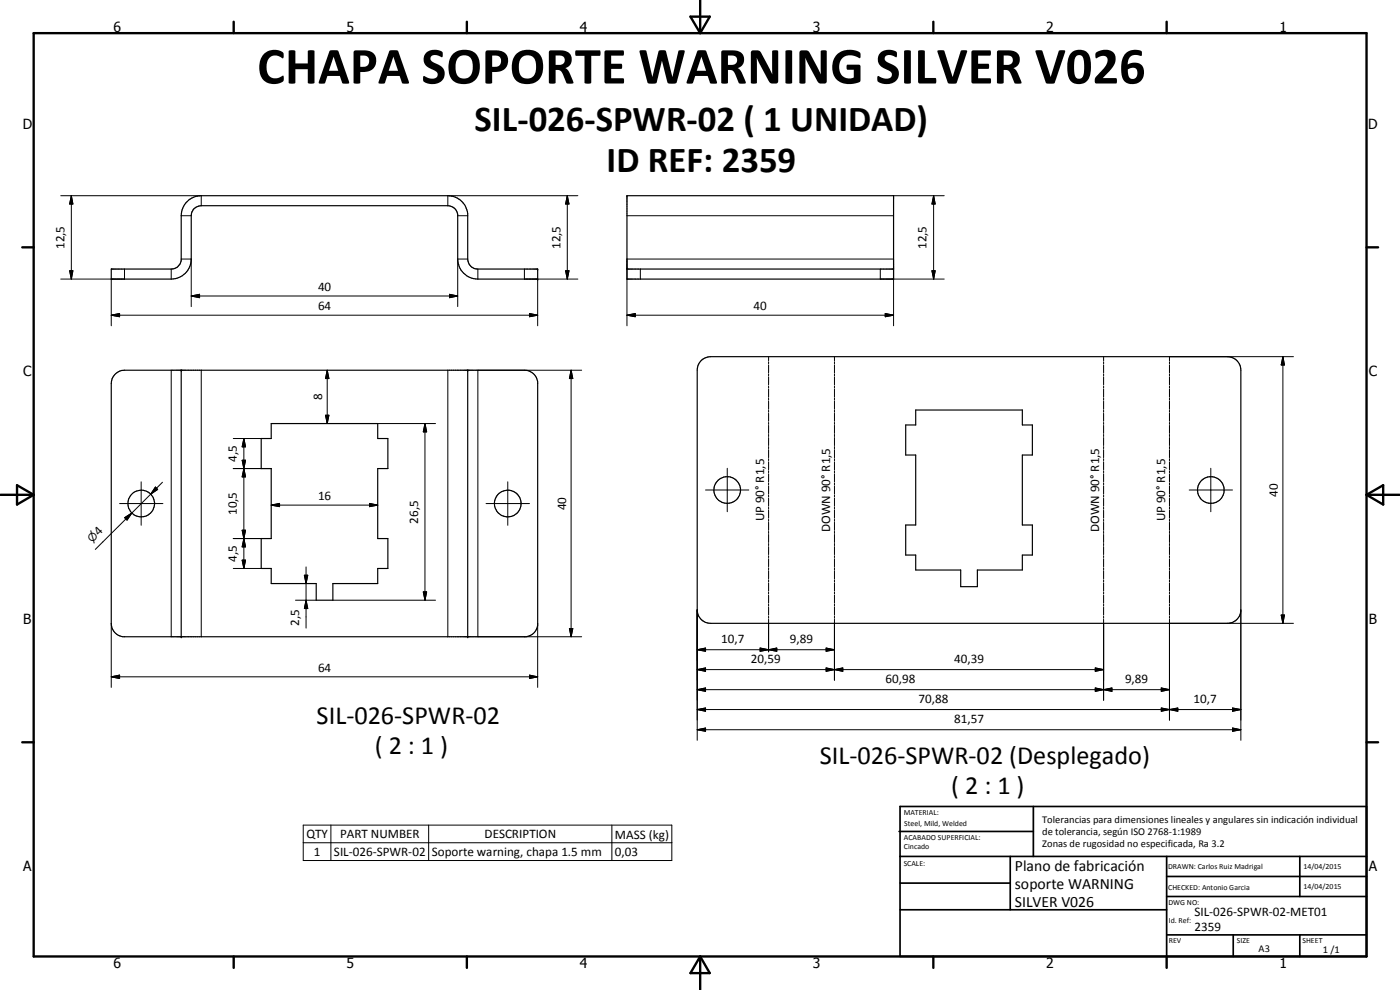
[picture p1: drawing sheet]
<svg xmlns="http://www.w3.org/2000/svg" width="420mm" height="297mm" viewBox="0 0 420 297" stroke-linecap="round" stroke-linejoin="round" font-family="sans-serif">
<g fill="none" stroke="#000" stroke-width=".35">
<path d="M188.2 58.7h80v25h-80zM33.4 80.7h18a2.93 2.93 0 0 0 3-2.6v-13.4a6 6 0 0 1 6-6h74a6 6 0 0 1 6 5.4v13.6a3 3 0 0 0 3 3h18v3h-18a6.1 6.1 0 0 1-6-6v-13.4a3 3 0 0 0-3-2.6h-74a3 3 0 0 0-3 3v13a6 6 0 0 1-6 6h-18zM188.2 80.7h80M34.4 112.4l1.1-.9 1.9-.4h120a4 4 0 0 1 4 3.5v73a4 4 0 0 1-3.5 3.5h-121a4 4 0 0 1-3.5-4v-72l.2-1.4zM54.4 111.1v80M140.4 111.1v80M210.3 108.4l1.1-.9 1.9-.5h155.1a4 4 0 0 1 4 4v72a4 4 0 0 1-4 4h-155.1a4 4 0 0 1-4.1-4v-72l.3-1.4zM81.4 127.1h32v4.5h3v9h-3v21h3v9h-3v4.5h-13.5v5h-5v-5h-13.5v-4.5h-3v-9h3v-21h-3v-9h3zM274.8 123h32v4.5h3v9h-3v21h3v9h-3v4.5h-13.5v5h-5v-5h-13.5v-4.5h-3v-9h3v-21h-3v-9h3z"/>
<circle cx="42.4" cy="151.1" r="4"/>
<circle cx="152.4" cy="151.1" r="4"/>
<circle cx="218.3" cy="147" r="4"/>
<circle cx="363.4" cy="147" r="4"/>
</g>
<g fill="#000">
<circle cx="161.4" cy="83.7" r=".18"/>
<circle cx="161.4" cy="80.7" r=".18"/>
<circle cx="54.4" cy="111.1" r=".18"/>
<circle cx="140.4" cy="111.1" r=".18"/>
<circle cx="54.4" cy="191.1" r=".18"/>
<circle cx="140.4" cy="191.1" r=".18"/>
</g>
<g fill="none" stroke="#000" stroke-width=".3">
<path d="M18.2 58.7h42.2v3M21.4 58.7l.5 2.5h-1zM21.4 58.7v25M170.3 58.7l.5 2.5h-1.1zM170.3 58.7v25M173.4 58.7h-39v3M268.2 58.7h15.2M280.2 58.7l.5 2.5h-1zM280.2 58.7v25M54.4 77.7h3v14.3M54.4 64.7h3M137.4 64.7h3"/>
<path d="M140.4 77.7h-3v14.3M188.2 64.7h80M20.9 81.2h1l-.5 2.5zM33.4 94.6l2.5-.5v.9zM33.4 94.6h128M33.4 83.7v14M37.4 80.7v3h-19.2M51.4 80.7v3M57.4 88.8l2.5-.5v1zM57.4 88.8h80M134.9 88.3l2.5 .5-2.5 .5zM143.4 80.7v3"/>
<path d="M157.4 80.7v3h16M158.9 94.1l2.5 .5-2.5 .4zM161.4 83.7v14M169.7 81.2h1.1l-.5 2.5zM188.2 94.6l2.5-.5v.9zM188.2 97.7v-20h80v20M188.2 94.6h80M192.2 80.7v3M264.2 80.7v3h19.2M265.7 94.1l2.5 .5-2.5 .4zM279.7 81.2h1l-.5 2.5zM51.4 111.1v80"/>
<path d="M60.4 111.1v80M98.2 111.1l.5 2.5h-1zM98.2 111.1v16M134.4 111.1v80M171.4 111.1l.5 2.5h-1zM171.4 111.1v80M174.6 111.1h-31.2v80h31.2M230.7 107v1.2M230.7 108.5v.6M230.7 109.5v2.4M230.7 112.2v.6M230.7 113.1v2.4"/>
<path d="M230.7 115.8v.6M230.7 116.7v2.5M230.7 119.4v.7M250.4 107v1.2M250.4 108.5v.6M250.4 109.5v2.4M250.4 112.2v.6M250.4 113.1v2.4M250.4 115.8v.6M250.4 116.7v2.5M250.4 119.4v.7M331.2 107v1.2"/>
<path d="M331.2 108.5v.6M331.2 109.5v2.4M331.2 112.2v.6M331.2 113.1v2.4M331.2 115.8v.6M331.2 116.7v2.5M331.2 119.4v.7M351 108.5v.6M351 109.5v2.4M351 112.2v.6M351 113.1v2.4M351 115.8v.6"/>
<path d="M351 116.7v2.5M351 119.4v.7M385 107l.5 2.5h-1zM385 107v80M388.2 107h-37.2v1.2M70 131.6h8.4M72.7 138.1h1l-.5 2.5zM72.7 138.1l1 5h-1l1-5zM73.2 131.6l.5 2.5h-1zM73.2 131.6v39M97.7 124.6h1l-.5 2.5zM113.4 127.1h17.3"/>
<path d="M127.5 127.1l.5 2.5h-1zM127.5 127.1v53M230.7 120.4v2.4M230.7 123.1v.6M230.7 124v2.4M230.7 126.7v.6M230.7 127.6v2.4M230.7 130.3v.7M230.7 131.3v2.4M230.7 134v.6M230.7 134.9v2.4M230.7 137.6v.6"/>
<path d="M230.7 138.6v2.4M250.4 120.4v2.4M250.4 123.1v.6M250.4 124v2.4M250.4 126.7v.6M250.4 127.6v2.4M250.4 130.3v.7M250.4 131.3v2.4M250.4 134v.6M250.4 134.9v2.4M250.4 137.6v.6M250.4 138.6v2.4"/>
<path d="M331.2 120.4v2.4M331.2 123.1v.6M331.2 124v2.4M331.2 126.7v.6M331.2 127.6v2.4M331.2 130.3v.7M331.2 131.3v2.4M331.2 134v.6M331.2 134.9v2.4M331.2 137.6v.6M331.2 138.6v2.4M351 120.4v2.4"/>
<path d="M351 123.1v.6M351 124v2.4M351 126.7v.6M351 127.6v2.4M351 130.3v.7M351 131.3v2.4M351 134v.6M351 134.9v2.4M351 137.6v.6M351 138.6v2.4M35.9 151.1h13M37.4 155.3l2.2-1.4-1.5 2.1z"/>
<path d="M42.4 144.6v13M45.2 148.3l-16.6 16.5M46.6 146.1l.7 .8-2.1 1.4zM48.8 144.7l-3.6 3.6M70 140.6h11.4M72.7 159.1h1l-.5 2.5zM72.7 159.1l1 5h-1l1-5zM73.2 140.6l.5 2.5h-1zM81.4 151.6l2.5-.6v1zM81.4 151.6h32M110.9 151l2.5 .6-2.5 .4zM145.9 151.1h13"/>
<path d="M152.4 144.6v13M211.7 147h13M218.3 140.5v13M230.7 141.3v.6M230.7 142.2v2.4M230.7 144.9v.6M230.7 145.8v2.5M230.7 148.5v.6M230.7 149.5v2.4M230.7 152.2v.6M230.7 153.1v2.4M230.7 155.8v.6"/>
<path d="M230.7 156.7v2.4M230.7 159.4v.7M250.4 141.3v.6M250.4 142.2v2.4M250.4 144.9v.6M250.4 145.8v2.5M250.4 148.5v.6M250.4 149.5v2.4M250.4 152.2v.6M250.4 153.1v2.4M250.4 155.8v.6M250.4 156.7v2.4"/>
<path d="M250.4 159.4v.7M331.2 141.3v.6M331.2 142.2v2.4M331.2 144.9v.6M331.2 145.8v2.5M331.2 148.5v.6M331.2 149.5v2.4M331.2 152.2v.6M331.2 153.1v2.4M331.2 155.8v.6M331.2 156.7v2.4M331.2 159.4v.7"/>
<path d="M351 141.3v.6M351 142.2v2.4M351 144.9v.6M351 145.8v2.5M351 148.5v.6M351 149.5v2.4M351 152.2v.6M351 153.1v2.4M351 155.8v.6M351 156.7v2.4M351 159.4v.7M356.9 147h13"/>
<path d="M363.4 140.5v13M70 170.6h8.4M70 161.6h11.4M72.7 168.1h1l-.5 2.5zM73.2 161.6l.5 2.5h-1zM91.3 172.6h1.1l-.5 2.5zM91.9 170.1v18.4M127 177.6h1l-.5 2.5zM230.7 160.4v2.4M230.7 163.1v.6M230.7 164v2.4M230.7 166.8v.5"/>
<path d="M230.7 167.6v2.5M230.7 170.3v.7M230.7 171.2v2.5M230.7 174v.6M230.7 174.9v2.4M230.7 177.6v.6M230.7 178.6v2.4M250.4 160.4v2.4M250.4 163.1v.6M250.4 164v2.4M250.4 166.8v.5M250.4 167.6v2.5"/>
<path d="M250.4 170.3v.7M250.4 171.2v2.5M250.4 174v.6M250.4 174.9v2.4M250.4 177.6v.6M250.4 178.6v2.4M331.2 160.4v2.4M331.2 163.1v.6M331.2 164v2.4M331.2 166.8v.5M331.2 167.6v2.5M331.2 170.3v.7"/>
<path d="M331.2 171.2v2.5M331.2 174v.6M331.2 174.9v2.4M331.2 177.6v.6M331.2 178.6v2.4M351 160.4v2.4M351 163.1v.6M351 164v2.4M351 166.8v.5M351 167.6v2.5M351 170.3v.7M351 171.2v2.5"/>
<path d="M351 174v.6M351 174.9v2.4M351 177.6v.6M351 178.6v2.4M33.4 187.1v19.1M88.7 180.1h6.2M91.9 180.1l.5 2.5h-1.1zM99.9 180.1h30.8M161.4 187.1v19.1M170.9 188.6h1l-.5 2.5zM209.2 194.9l2.5-.5v1zM209.2 194.9h41.2"/>
<path d="M209.2 183v39.1M228.1 194.4l2.6 .5-2.6 .5zM230.7 194.9l2.4-.5v1zM230.7 181.3v.6M230.7 182.2v2.4M230.7 184.9v.6M230.7 185.8v9.8M247.9 194.4l2.5 .5-2.5 .5zM250.4 181.3v.6M250.4 182.2v2.4M250.4 184.9v.6M250.4 185.8v18.3"/>
<path d="M331.2 181.3v.6M331.2 182.2v2.4M331.2 184.9v.6M331.2 185.8v24.3M351 181.3v.6M351 182.2v2.4M351 184.9v.6M351 185.8v30.3M351 187h37.2M372.4 183v39.1M384.5 184.5h1l-.5 2.5zM33.4 203.1l2.5-.5v1z"/>
<path d="M33.4 203.1h128M158.9 202.6l2.5 .5-2.5 .5zM209.2 200.9l2.5-.5v1zM209.2 206.9l2.5-.5v1zM209.2 212.9l2.5-.5v1zM209.2 218.9l2.5-.5v1zM209.2 200.9h122M209.2 206.9h141.8M209.2 212.9h163.2M209.2 218.9h163.2M247.9 200.4l2.5 .5-2.5 .5zM247.9 200.4l5 1v-1l-5 1z"/>
<path d="M250.4 200.9l2.5-.5v1zM328.7 206.4l2.5 .5-2.5 .5zM328.7 200.4l2.5 .5-2.5 .5zM328.7 206.4l5 1v-1l-5 1zM331.2 206.9l2.5-.5v1zM348.5 212.4l2.5 .5-2.5 .5zM348.5 206.4l2.5 .5-2.5 .5zM351 212.9l2.5-.5v1zM369.9 218.4l2.5 .5-2.5 .5zM369.9 212.4l2.5 .5-2.5 .5zM91 247.6h110.6v10.6h-110.6zM91 252.9h110.6"/>
<path d="M99.3 247.6v10.6M128.6 247.6v10.6M183.6 247.6v10.6"/>
</g>
<g fill="none" stroke="#000" stroke-width=".71">
<path d="M10.1 9.9h400v277.1h-400zM70.1 6.5v3.4M140.1 6.5v3.4M207.2 5h5.8l-2.9 4.9zM210.1 0v9.9M280.1 6.5v3.4M350.1 6.5v3.4M6.7 74.2h3.4M410.1 74.2h3.5M.1 148.5h10M5.1 145.6l5 2.9-5 2.9zM410.1 148.5h10"/>
<path d="M410.1 148.5l5-2.9v5.8zM6.7 222.7h3.4M410.1 222.7h3.5M70.1 287v3.4M140.1 287v3.4M210.1 287v10M210.1 287l2.9 5h-5.8zM280.1 287v3.4M350.1 287v3.4"/>
</g>
<g fill="none" stroke="#000" stroke-width=".51">
<path d="M269.8 249.5h40.3M270.1 242h140v45h-140zM270.1 257h140M303.2 257v16M310.1 242v15M350.1 257v30M390.1 257v12M270.1 265h33.1M270.1 273h80M350.1 269h60M350.1 263h60M350.1 280.5h60"/>
<path d="M370.1 280.5v6.5M390.1 280.5v6.5"/>
</g>
<g fill="#000">
<path d="M21.4 58.7l.5 2.5h-1zM170.3 58.7l.5 2.5h-1.1zM280.2 58.7l.5 2.5h-1zM20.9 81.2h1l-.5 2.5zM33.4 94.6l2.5-.5v.9zM57.4 88.8l2.5-.5v1zM134.9 88.3l2.5 .5-2.5 .5zM158.9 94.1l2.5 .5-2.5 .4zM169.7 81.2h1.1l-.5 2.5zM188.2 94.6l2.5-.5v.9zM265.7 94.1l2.5 .5-2.5 .4zM279.7 81.2h1l-.5 2.5z"/>
<path d="M98.2 111.1l.5 2.5h-1zM171.4 111.1l.5 2.5h-1zM385 107l.5 2.5h-1zM72.7 138.1h1l-.5 2.5zM73.2 131.6l.5 2.5h-1zM97.7 124.6h1l-.5 2.5zM127.5 127.1l.5 2.5h-1zM37.4 155.3l2.2-1.4-1.5 2.1zM46.6 146.1l.7 .8-2.1 1.4zM72.7 159.1h1l-.5 2.5zM73.2 140.6l.5 2.5h-1zM81.4 151.6l2.5-.6v1z"/>
<path d="M110.9 151l2.5 .6-2.5 .4zM72.7 168.1h1l-.5 2.5zM73.2 161.6l.5 2.5h-1zM91.3 172.6h1.1l-.5 2.5zM127 177.6h1l-.5 2.5zM91.9 180.1l.5 2.5h-1.1zM170.9 188.6h1l-.5 2.5zM209.2 194.9l2.5-.5v1zM228.1 194.4l2.6 .5-2.6 .5zM230.7 194.9l2.4-.5v1zM247.9 194.4l2.5 .5-2.5 .5zM384.5 184.5h1l-.5 2.5z"/>
<path d="M33.4 203.1l2.5-.5v1zM158.9 202.6l2.5 .5-2.5 .5zM209.2 200.9l2.5-.5v1zM209.2 206.9l2.5-.5v1zM209.2 212.9l2.5-.5v1zM209.2 218.9l2.5-.5v1zM247.9 200.4l2.5 .5-2.5 .5zM250.4 200.9l2.5-.5v1zM328.7 206.4l2.5 .5-2.5 .5zM328.7 200.4l2.5 .5-2.5 .5zM331.2 206.9l2.5-.5v1zM348.5 212.4l2.5 .5-2.5 .5z"/>
<path d="M348.5 206.4l2.5 .5-2.5 .5zM351 212.9l2.5-.5v1zM369.9 218.4l2.5 .5-2.5 .5zM369.9 212.4l2.5 .5-2.5 .5z"/>
</g>
<text font-size="15.8" x="77.2" y="25.1">CHAPA SOPORTE WARNING SILVER V026</text>
<g font-size="11">
<text x="142.4" y="39.2">SIL-026-SPWR-02 ( 1 UNIDAD)</text>
<text x="182.1" y="51.7">ID REF: 2359</text>
</g>
<g font-size="7.9">
<text x="95" y="217.3">SIL-026-SPWR-02</text>
<text x="112.5" y="226.3">( 2 : 1 )</text>
<text x="246" y="229.4">SIL-026-SPWR-02 (Desplegado)</text>
<text x="285.5" y="238.3">( 2 : 1 )</text>
</g>
<g font-size="4.7">
<text x="304.6" y="261.2">Plano de fabricación</text>
<text x="304.6" y="266.6">soporte WARNING</text>
<text x="304.6" y="272">SILVER V026</text>
</g>
<g font-size="4.2">
<text x="34" y="9.6">6</text>
<text x="104" y="9.6">5</text>
<text x="174" y="9.6">4</text>
<text x="244" y="9.6">3</text>
<text x="314" y="9.6">2</text>
<text x="384" y="9.6">1</text>
<text x="6.8" y="38.7">D</text>
<text x="410.6" y="38.7">D</text>
<text x="7" y="112.9">C</text>
<text x="410.8" y="112.9">C</text>
<text x="7" y="187.1">B</text>
<text x="410.8" y="187.1">B</text>
<text x="7" y="261.4">A</text>
<text x="410.8" y="261.4">A</text>
<text x="34" y="290.4">6</text>
<text x="104" y="290.4">5</text>
<text x="174" y="290.4">4</text>
<text x="244" y="290.4">3</text>
<text x="314" y="290.4">2</text>
<text x="384" y="290.4">1</text>
</g>
<g font-size="3.9">
<text x="19.3" y="74.8" transform="rotate(-90 19.3 74.8)">12,5</text>
<text x="168.2" y="74.8" transform="rotate(-90 168.2 74.8)">12,5</text>
<text x="278.1" y="74.8" transform="rotate(-90 278.1 74.8)">12,5</text>
<text x="95.4" y="87.3">40</text>
<text x="95.4" y="93">64</text>
<text x="226.2" y="93">40</text>
<text x="96.7" y="120.1" transform="rotate(-90 96.7 120.1)">8</text>
<text x="71.1" y="138.6" transform="rotate(-90 71.1 138.6)">4,5</text>
<text x="95.4" y="150">16</text>
<text x="383.4" y="149" transform="rotate(-90 383.4 149)">40</text>
<text x="71.1" y="154.6" transform="rotate(-90 71.1 154.6)">10,5</text>
<text x="169.9" y="153.1" transform="rotate(-90 169.9 153.1)">40</text>
<text x="29.7" y="160.8" transform="rotate(-45 29.7 160.8)">4</text>
<text x="125.5" y="157.1" transform="rotate(-90 125.5 157.1)">26,5</text>
<text x="229.3" y="156.4" transform="rotate(-90 229.3 156.4)">UP 90° R1,5</text>
<text x="249.1" y="159.7" transform="rotate(-90 249.1 159.7)">DOWN 90° R1,5</text>
<text x="329.9" y="159.7" transform="rotate(-90 329.9 159.7)">DOWN 90° R1,5</text>
<text x="349.7" y="156.4" transform="rotate(-90 349.7 156.4)">UP 90° R1,5</text>
<text x="71.1" y="168.6" transform="rotate(-90 71.1 168.6)">4,5</text>
<text x="89.8" y="187.7" transform="rotate(-90 89.8 187.7)">2,5</text>
<text x="216.5" y="192.8">10,7</text>
<text x="237.1" y="192.8">9,89</text>
<text x="95.4" y="201.5">64</text>
<text x="225.4" y="198.9">20,59</text>
<text x="286.3" y="198.9">40,39</text>
<text x="265.8" y="204.9">60,98</text>
<text x="337.6" y="204.9">9,89</text>
<text x="275.7" y="210.9">70,88</text>
<text x="358.2" y="210.9">10,7</text>
<text x="286.3" y="216.8">81,57</text>
<text x="91.9" y="251.5">QTY</text>
<text x="102.1" y="251.5">PART NUMBER</text>
<text x="145.4" y="251.5">DESCRIPTION</text>
<text x="184.6" y="251.6">MASS (kg)</text>
<text x="94.2" y="256.8">1</text>
<text x="100.2" y="256.8">SIL-026-SPWR-02</text>
<text x="129.6" y="256.9">Soporte warning, chapa 1.5 mm</text>
<text x="184.6" y="256.8">0,03</text>
<text x="358.5" y="275">SIL-026-SPWR-02-MET01</text>
<text x="358.5" y="279.4">2359</text>
</g>
<text font-size="3.3" x="27.7" y="162.8" transform="rotate(-45 27.7 162.8)">n</text>
<g font-size="3.1">
<text x="312.7" y="246.8">Tolerancias para dimensiones lineales y angulares sin indicación individual</text>
<text x="312.7" y="250.4">de tolerancia, según ISO 2768-1:1989</text>
<text x="312.7" y="254">Zonas de rugosidad no especificada, Ra 3.2</text>
<text x="377.7" y="285.6">A3</text>
<text x="397" y="285.9">1 /1</text>
</g>
<g font-size="2.4">
<text x="271.2" y="244.4">MATERIAL:</text>
<text x="271.3" y="252">ACABADO SUPERFICIAL:</text>
<text x="271.4" y="247.9">Steel, Mild, Welded</text>
<text x="271.3" y="254.6">Cincado</text>
<text x="271.2" y="259.7">SCALE:</text>
<text x="350.6" y="260.8">DRAWN: Carlos Ruiz Madrigal</text>
<text x="391.2" y="260.6">14/04/2015</text>
<text x="350.6" y="267">CHECKED: Antonio Garcia</text>
<text x="391.2" y="266.7">14/04/2015</text>
<text x="350.6" y="271.4">DWG NO:</text>
<text x="350.8" y="276.9">Id. Ref:</text>
<text x="350.8" y="282.8">REV</text>
<text x="371.2" y="282.9">SIZE</text>
<text x="390.9" y="282.9">SHEET</text>
</g>
</svg>
